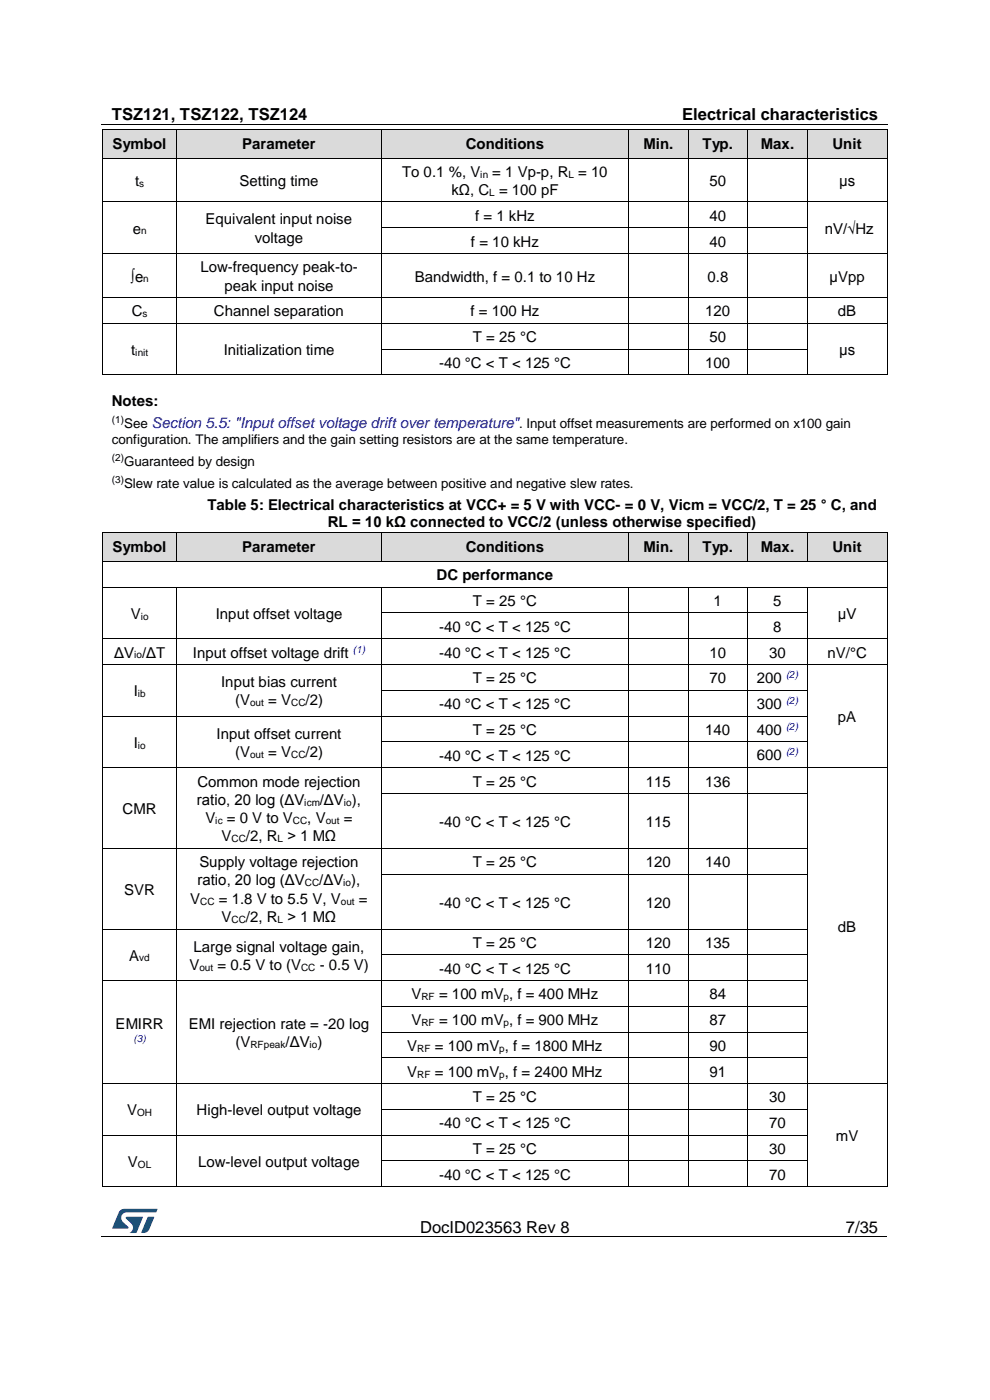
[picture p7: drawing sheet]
<svg xmlns="http://www.w3.org/2000/svg" width="210mm" height="297mm" viewBox="0 0 210 297" stroke-linecap="round" stroke-linejoin="round" font-family="sans-serif">
<path d="M21.5 26.5h166.7" fill="none" stroke="#000" stroke-width=".21"/>
<path d="M104.4 26.4h.2v.1h-.2z" fill="#000"/>
<g fill="#dadada">
<path d="M21.8 27.4h15.6v6h-15.6z" fill-rule="evenodd"/>
<path d="M37.5 27.4h43.4v6h-43.4z" fill-rule="evenodd"/>
<path d="M80.9 27.4h52.4v6h-52.4z" fill-rule="evenodd"/>
<path d="M133.4 27.4h12.6v6h-12.6z" fill-rule="evenodd"/>
<path d="M146 27.4h12.6v6h-12.6z" fill-rule="evenodd"/>
<path d="M158.6 27.4h12.6v6h-12.6z" fill-rule="evenodd"/>
<path d="M171.3 27.4h16.9v6h-16.9z" fill-rule="evenodd"/>
</g>
<g fill="#dadada">
<path d="M23.7 27.4h11.9v6h-11.9z"/>
<path d="M39.4 27.4h39.6v6h-39.6z"/>
<path d="M82.8 27.4h48.6v6h-48.6z"/>
<path d="M135.3 27.4h8.8v6h-8.8z"/>
<path d="M147.9 27.4h8.8v6h-8.8z"/>
<path d="M160.5 27.4h8.8v6h-8.8z"/>
<path d="M173.1 27.4h13.2v6h-13.2z"/>
</g>
<g fill="#000">
<path d="M21.7 33.4h.1v.2h-.1zM21.7 27.3l.1 .1zM21.8 33.4h.2v.2h-.2zM37.3 33.4h.2v.2h-.2zM37.4 27.3l.1 .1zM37.5 33.4h.2v.2h-.2zM80.8 33.4h.1v.2h-.1zM80.8 27.3l.1 .1zM80.9 33.4h.2v.2h-.2zM133.3 33.4h.1v.2h-.1zM133.3 27.3l.1 .1zM133.4 33.4h.2v.2h-.2z"/>
<path d="M145.9 33.4h.1v.2h-.1zM145.9 27.3l.1 .1zM146 33.4h.2v.2h-.2zM158.5 33.4h.2v.2h-.2zM158.5 27.3l.1 .1zM158.7 33.4h.1v.2h-.1zM171.2 33.4h.1v.2h-.1zM171.2 27.3l.1 .1zM171.3 33.4h.2v.2h-.2zM188.1 33.4h.2v.2h-.2zM188.2 27.3l.1 .1zM21.7 42.8h.1v.1h-.1z"/>
<path d="M21.7 48.3h.1v.1h-.1zM21.7 53.7h.1v.2h-.1zM37.3 42.8h.2v.1h-.2zM37.3 48.3h.2v.1h-.2zM37.3 53.7h.2v.2h-.2zM80.8 42.8h.1v.1h-.1zM80.8 48.3h.1v.1h-.1zM80.8 53.7h.1v.2h-.1zM133.3 42.8h.1v.1h-.1zM133.3 48.3h.1v.1h-.1zM133.3 53.7h.1v.2h-.1zM145.9 42.8h.1v.1h-.1z"/>
<path d="M145.9 48.3h.1v.1h-.1zM145.9 53.7h.1v.2h-.1zM158.5 42.8h.2v.1h-.2zM158.5 48.3h.2v.1h-.2zM158.5 53.7h.2v.2h-.2zM171.2 42.8h.1v.1h-.1zM171.2 48.3h.1v.1h-.1zM171.2 53.7h.1v.2h-.1zM188.1 42.8h.2v.1h-.2zM188.1 48.3h.2v.1h-.2zM188.1 53.7h.2v.2h-.2zM21.7 63.1h.1v.1h-.1z"/>
<path d="M21.7 68.5h.1v.2h-.1zM21.7 74h.1v.2h-.1zM21.7 79.5h.1v.1h-.1zM37.3 63.1h.2v.1h-.2zM37.3 68.5h.2v.2h-.2zM37.3 74h.2v.2h-.2zM37.3 79.5h.2v.1h-.2zM80.8 63.1h.1v.1h-.1zM80.8 68.5h.1v.2h-.1zM80.8 74h.1v.2h-.1zM80.8 79.5h.1v.1h-.1zM133.3 63.1h.1v.1h-.1z"/>
<path d="M133.3 68.5h.1v.2h-.1zM133.3 74h.1v.2h-.1zM133.3 79.5h.1v.1h-.1zM145.9 63.1h.1v.1h-.1zM145.9 68.5h.1v.2h-.1zM145.9 74h.1v.2h-.1zM145.9 79.5h.1v.1h-.1zM158.5 63.1h.2v.1h-.2zM158.5 68.5h.2v.2h-.2zM158.5 74h.2v.2h-.2zM158.5 79.5h.2v.1h-.2zM171.2 63.1h.1v.1h-.1z"/>
<path d="M171.2 68.5h.1v.2h-.1zM171.2 74h.1v.2h-.1zM171.2 79.5h.1v.1h-.1zM188.1 63.1h.2v.1h-.2zM188.1 68.5h.2v.2h-.2zM188.1 74h.2v.2h-.2zM188.1 79.5h.2v.1h-.2z"/>
</g>
<g fill="none" stroke="#000" stroke-width=".21">
<path d="M21.8 33.6v9.2M21.8 27.4v6M21.8 27.4h15.6M22 33.5h15.3M37.4 27.4v6M37.4 33.6v9.2M37.5 27.4h43.3M37.7 33.5h43.1M80.9 33.6v9.2M80.9 27.4v6M80.9 27.4h52.4M81.1 33.5h52.2"/>
<path d="M133.3 27.4v6M133.4 33.6v9.2M133.4 27.4h12.5M133.6 33.5h12.3M146 33.6v9.2M146 27.4v6M146 27.4h12.5M146.2 33.5h12.3M158.6 27.4v6M158.6 33.6v9.2M158.6 27.4h12.6M158.8 33.5h12.4"/>
<path d="M171.2 27.4v6M171.2 33.6v9.2M171.3 27.4h16.9M171.5 33.5h16.6M188.2 27.4v6M188.2 33.6v9.2M21.8 42.9v5.4M21.8 48.4v5.3M21.8 53.9v9.2M21.8 42.8h15.5M21.8 53.8h15.5M37.4 42.9v5.4"/>
<path d="M37.4 48.4v5.3M37.4 53.9v9.2M37.5 42.8h43.3M37.5 53.8h43.3M80.9 42.9v5.4M80.9 48.4v5.3M80.9 53.9v9.2M80.9 42.8h52.4M80.9 48.3h52.4M80.9 53.8h52.4M133.4 42.9v5.4M133.4 48.4v5.3"/>
<path d="M133.4 53.9v9.2M133.4 42.8h12.5M133.4 48.3h12.5M133.4 53.8h12.5M146 42.9v5.4M146 48.4v5.3M146 53.9v9.2M146 42.8h12.5M146 48.3h12.5M146 53.8h12.5M158.6 42.9v5.4M158.6 48.4v5.3"/>
<path d="M158.6 53.9v9.2M158.7 42.8h12.5M158.7 48.3h12.5M158.7 53.8h12.5M171.2 42.9v5.4M171.2 48.4v5.3M171.2 53.9v9.2M171.3 42.8h16.8M171.3 53.8h16.8M188.2 42.9v5.4M188.2 48.4v5.3M188.2 53.9v9.2"/>
<path d="M21.8 63.2v5.3M21.8 68.7v5.3M21.8 74.2v5.3M21.8 63.2h15.5M21.8 68.6h15.5M21.8 79.5h15.5M37.4 63.2v5.3M37.4 68.7v5.3M37.4 74.2v5.3M37.5 63.2h43.3M37.5 68.6h43.3M37.5 79.5h43.3"/>
<path d="M80.9 63.2v5.3M80.9 68.7v5.3M80.9 74.2v5.3M80.9 63.2h52.4M80.9 68.6h52.4M80.9 74.1h52.4M80.9 79.5h52.4M133.4 63.2v5.3M133.4 68.7v5.3M133.4 74.2v5.3M133.4 63.2h12.5M133.4 68.6h12.5"/>
<path d="M133.4 74.1h12.5M133.4 79.5h12.5M146 63.2v5.3M146 68.7v5.3M146 74.2v5.3M146 63.2h12.5M146 68.6h12.5M146 74.1h12.5M146 79.5h12.5M158.6 63.2v5.3M158.6 68.7v5.3M158.6 74.2v5.3"/>
<path d="M158.7 63.2h12.5M158.7 68.6h12.5M158.7 74.1h12.5M158.7 79.5h12.5M171.2 63.2v5.3M171.2 68.7v5.3M171.2 74.2v5.3M171.3 63.2h16.8M171.3 68.6h16.8M171.3 79.5h16.8M188.2 63.2v5.3M188.2 68.7v5.3"/>
<path d="M188.2 74.2v5.3"/>
</g>
<g fill="#dadada">
<path d="M21.8 113h15.6v6h-15.6z" fill-rule="evenodd"/>
<path d="M37.5 113h43.4v6h-43.4z" fill-rule="evenodd"/>
<path d="M80.9 113h52.4v6h-52.4z" fill-rule="evenodd"/>
<path d="M133.4 113h12.6v6h-12.6z" fill-rule="evenodd"/>
<path d="M146 113h12.6v6h-12.6z" fill-rule="evenodd"/>
<path d="M158.6 113h12.6v6h-12.6z" fill-rule="evenodd"/>
<path d="M171.3 113h16.9v6h-16.9z" fill-rule="evenodd"/>
</g>
<g fill="#dadada">
<path d="M23.7 113h11.9v6h-11.9z"/>
<path d="M39.4 113h39.6v6h-39.6z"/>
<path d="M82.8 113h48.6v6h-48.6z"/>
<path d="M135.3 113h8.8v6h-8.8z"/>
<path d="M147.9 113h8.8v6h-8.8z"/>
<path d="M160.5 113h8.8v6h-8.8z"/>
<path d="M173.1 113h13.2v6h-13.2z"/>
</g>
<g fill="#000">
<path d="M21.7 119h.1v.2h-.1zM21.7 112.9l.1 .1zM21.8 119h.2v.2h-.2zM37.4 112.9l.1 .1zM37.4 119h.2v.2h-.2zM80.8 112.9l.1 .1zM80.8 119h.2v.2h-.2zM133.3 112.9l.1 .1zM133.3 119h.2v.2h-.2zM145.9 112.9l.1 .1zM145.9 119h.2v.2h-.2zM158.5 112.9l.1 .1z"/>
<path d="M158.5 119h.2v.2h-.2zM171.2 112.9l.1 .1zM171.2 119h.2v.2h-.2zM188.1 119h.2v.2h-.2zM188.2 112.9l.1 .1zM21.7 124.5h.1v.2h-.1zM21.7 130h.1v.1h-.1zM21.7 135.5h.1v.1h-.1zM37.3 124.5h.2v.2h-.2zM37.3 130h.2v.1h-.2zM37.3 135.5h.2v.1h-.2zM80.8 124.5h.1v.2h-.1z"/>
<path d="M80.8 130h.1v.1h-.1zM80.8 135.5h.1v.1h-.1zM133.3 124.5h.1v.2h-.1zM133.3 130h.1v.1h-.1zM133.3 135.5h.1v.1h-.1zM145.9 124.5h.1v.2h-.1zM145.9 130h.1v.1h-.1zM145.9 135.5h.1v.1h-.1zM158.5 124.5h.2v.2h-.2zM158.5 130h.2v.1h-.2zM158.5 135.5h.2v.1h-.2zM171.2 124.5h.1v.2h-.1z"/>
<path d="M171.2 130h.1v.1h-.1zM171.2 135.5h.1v.1h-.1zM188.1 124.5h.2v.2h-.2zM188.1 130h.2v.1h-.2zM188.1 135.5h.2v.1h-.2zM21.7 140.9h.1v.2h-.1zM21.7 146.4h.1v.2h-.1zM21.7 151.8h.1v.2h-.1zM21.7 157.3h.1v.2h-.1zM37.3 140.9h.2v.2h-.2zM37.3 146.4h.2v.2h-.2zM37.3 151.8h.2v.2h-.2z"/>
<path d="M37.3 157.3h.2v.2h-.2zM80.8 140.9h.1v.2h-.1zM80.8 146.4h.1v.2h-.1zM80.8 151.8h.1v.2h-.1zM80.8 157.3h.1v.2h-.1zM133.3 140.9h.1v.2h-.1zM133.3 146.4h.1v.2h-.1zM133.3 151.8h.1v.2h-.1zM133.3 157.3h.1v.2h-.1zM145.9 140.9h.1v.2h-.1zM145.9 146.4h.1v.2h-.1zM145.9 151.8h.1v.2h-.1z"/>
<path d="M145.9 157.3h.1v.2h-.1zM158.5 140.9h.2v.2h-.2zM158.5 146.4h.2v.2h-.2zM158.5 151.8h.2v.2h-.2zM158.5 157.3h.2v.2h-.2zM171.2 140.9h.1v.2h-.1zM171.2 146.4h.1v.2h-.1zM171.2 151.8h.1v.2h-.1zM171.2 157.3h.1v.2h-.1zM188.1 140.9h.2v.2h-.2zM188.1 146.4h.2v.2h-.2zM188.1 151.8h.2v.2h-.2z"/>
<path d="M188.1 157.3h.2v.2h-.2zM21.7 162.8h.1v.1h-.1zM21.7 168.3h.1v.1h-.1zM37.3 162.8h.2v.1h-.2zM37.3 168.3h.2v.1h-.2zM80.8 162.8h.1v.1h-.1zM80.8 168.3h.1v.1h-.1zM133.3 162.8h.1v.1h-.1zM133.3 168.3h.1v.1h-.1zM145.9 162.8h.1v.1h-.1zM145.9 168.3h.1v.1h-.1zM158.5 162.8h.2v.1h-.2z"/>
<path d="M158.5 168.3h.2v.1h-.2zM171.2 162.8h.1v.1h-.1zM171.2 168.3h.1v.1h-.1zM188.1 162.8h.2v.1h-.2zM188.1 168.3h.2v.1h-.2zM21.7 179.9h.1v.2h-.1zM21.7 185.4h.1v.1h-.1zM21.7 197h.1v.2h-.1zM37.3 179.9h.2v.2h-.2zM37.3 185.4h.2v.1h-.2zM37.3 197h.2v.2h-.2zM80.8 179.9h.1v.2h-.1z"/>
<path d="M80.8 185.4h.1v.1h-.1zM80.8 197h.1v.2h-.1zM133.3 179.9h.1v.2h-.1zM133.3 185.4h.1v.1h-.1zM133.3 197h.1v.2h-.1zM145.9 179.9h.1v.2h-.1zM145.9 185.4h.1v.1h-.1zM145.9 197h.1v.2h-.1zM158.5 179.9h.2v.2h-.2zM158.5 185.4h.2v.1h-.2zM158.5 197h.2v.2h-.2zM171.2 179.9h.1v.2h-.1z"/>
<path d="M171.2 185.4h.1v.1h-.1zM171.2 197h.1v.2h-.1zM188.1 179.9h.2v.2h-.2zM188.1 185.4h.2v.1h-.2zM188.1 197h.2v.2h-.2zM21.7 202.5h.1v.1h-.1zM21.7 207.9h.1v.2h-.1zM21.7 213.4h.1v.2h-.1zM21.7 218.9h.1v.1h-.1zM37.3 202.5h.2v.1h-.2zM37.3 207.9h.2v.2h-.2zM37.3 213.4h.2v.2h-.2z"/>
<path d="M37.3 218.9h.2v.1h-.2zM80.8 202.5h.1v.1h-.1zM80.8 207.9h.1v.2h-.1zM80.8 213.4h.1v.2h-.1zM80.8 218.9h.1v.1h-.1zM133.3 202.5h.1v.1h-.1zM133.3 207.9h.1v.2h-.1zM133.3 213.4h.1v.2h-.1zM133.3 218.9h.1v.1h-.1zM145.9 202.5h.1v.1h-.1zM145.9 207.9h.1v.2h-.1zM145.9 213.4h.1v.2h-.1z"/>
<path d="M145.9 218.9h.1v.1h-.1zM158.5 202.5h.2v.1h-.2zM158.5 207.9h.2v.2h-.2zM158.5 213.4h.2v.2h-.2zM158.5 218.9h.2v.1h-.2zM171.2 202.5h.1v.1h-.1zM171.2 207.9h.1v.2h-.1zM171.2 213.4h.1v.2h-.1zM171.2 218.9h.1v.1h-.1zM188.1 202.5h.2v.1h-.2zM188.1 207.9h.2v.2h-.2zM188.1 213.4h.2v.2h-.2z"/>
<path d="M188.1 218.9h.2v.1h-.2zM21.7 224.4h.1v.1h-.1zM21.7 229.8h.1v.2h-.1zM21.7 235.3h.1v.2h-.1zM37.3 224.4h.2v.1h-.2zM37.3 229.8h.2v.2h-.2zM37.3 235.3h.2v.2h-.2zM80.8 224.4h.1v.1h-.1zM80.8 229.8h.1v.2h-.1zM80.8 235.3h.1v.2h-.1zM133.3 224.4h.1v.1h-.1zM133.3 229.8h.1v.2h-.1z"/>
<path d="M133.3 235.3h.1v.2h-.1zM145.9 224.4h.1v.1h-.1zM145.9 229.8h.1v.2h-.1zM145.9 235.3h.1v.2h-.1zM158.5 224.4h.2v.1h-.2zM158.5 229.8h.2v.2h-.2zM158.5 235.3h.2v.2h-.2zM171.2 224.4h.1v.1h-.1zM171.2 229.8h.1v.2h-.1zM171.2 235.3h.1v.2h-.1zM188.1 224.4h.2v.1h-.2zM188.1 229.8h.2v.2h-.2z"/>
<path d="M188.1 235.3h.2v.2h-.2zM21.7 240.7h.1v.2h-.1zM21.7 246.2h.1v.2h-.1zM21.7 251.7h.1v.2h-.1zM37.3 240.7h.2v.2h-.2zM37.3 246.2h.2v.2h-.2zM37.3 251.7h.2v.2h-.2zM80.8 240.7h.1v.2h-.1zM80.8 246.2h.1v.2h-.1zM80.8 251.7h.1v.2h-.1zM133.3 240.7h.1v.2h-.1zM133.3 246.2h.1v.2h-.1z"/>
<path d="M133.3 251.7h.1v.2h-.1zM145.9 240.7h.1v.2h-.1zM145.9 246.2h.1v.2h-.1zM145.9 251.7h.1v.2h-.1zM158.5 240.7h.2v.2h-.2zM158.5 246.2h.2v.2h-.2zM158.5 251.7h.2v.2h-.2zM171.2 240.7h.1v.2h-.1zM171.2 246.2h.1v.2h-.1zM171.2 251.7h.1v.2h-.1zM188.1 240.7h.2v.2h-.2zM188.1 246.2h.2v.2h-.2z"/>
<path d="M188.1 251.7h.2v.2h-.2zM61.6 262.3h.1v.2h-.1zM148 262.3h.1v.2h-.1z"/>
</g>
<g fill="none" stroke="#000" stroke-width=".21">
<path d="M21.8 119.2v5.3M21.8 113v6M21.8 113h15.6M22 119.1h15.4M37.4 113v6M37.5 113h43.3M37.5 119.1h43.3M80.9 113v6M80.9 113h52.4M81 119.1h52.3M133.3 113v6M133.4 113h12.5"/>
<path d="M133.5 119.1h12.4M146 113v6M146 113h12.5M146.1 119.1h12.4M158.6 113v6M158.6 113h12.6M158.7 119.1h12.5M171.2 113v6M171.3 113h16.9M171.4 119.1h16.7M188.2 113v6M188.2 119.2v5.3"/>
<path d="M21.8 124.7v5.3M21.8 130.1v5.4M21.8 135.6v5.3M21.8 124.6h15.5M21.8 135.6h15.5M37.4 124.7v5.3M37.4 130.1v5.4M37.4 135.6v5.3M37.5 124.6h43.3M37.5 135.6h43.3M80.9 124.7v5.3M80.9 130.1v5.4"/>
<path d="M80.9 135.6v5.3M80.9 124.6h52.4M80.9 130h52.4M80.9 135.6h52.4M133.4 124.7v5.3M133.4 130.1v5.4M133.4 135.6v5.3M133.4 124.6h12.5M133.4 130h12.5M133.4 135.6h12.5M146 124.7v5.3M146 130.1v5.4"/>
<path d="M146 135.6v5.3M146 124.6h12.5M146 130h12.5M146 135.6h12.5M158.6 124.7v5.3M158.6 130.1v5.4M158.6 135.6v5.3M158.7 124.6h12.5M158.7 130h12.5M158.7 135.6h12.5M171.2 124.7v5.3M171.2 130.1v5.4"/>
<path d="M171.2 135.6v5.3M171.3 124.6h16.8M171.3 135.6h16.8M188.2 124.7v5.3M188.2 130.1v5.4M188.2 135.6v5.3M21.8 141.1v5.3M21.8 146.6v5.2M21.8 152v5.3M21.8 157.5v5.3M21.8 141h15.5M21.8 151.9h15.5"/>
<path d="M37.4 141.1v5.3M37.4 146.6v5.2M37.4 152v5.3M37.4 157.5v5.3M37.5 141h43.3M37.5 151.9h43.3M80.9 141.1v5.3M80.9 146.6v5.2M80.9 152v5.3M80.9 157.5v5.3M80.9 141h52.4M80.9 146.5h52.4"/>
<path d="M80.9 151.9h52.4M80.9 157.4h52.4M133.4 141.1v5.3M133.4 146.6v5.2M133.4 152v5.3M133.4 157.5v5.3M133.4 141h12.5M133.4 146.5h12.5M133.4 151.9h12.5M133.4 157.4h12.5M146 141.1v5.3M146 146.6v5.2"/>
<path d="M146 152v5.3M146 157.5v5.3M146 141h12.5M146 146.5h12.5M146 151.9h12.5M146 157.4h12.5M158.6 141.1v5.3M158.6 146.6v5.2M158.6 152v5.3M158.6 157.5v5.3M158.7 141h12.5M158.7 146.5h12.5"/>
<path d="M158.7 151.9h12.5M158.7 157.4h12.5M171.2 141.1v5.3M171.2 146.6v5.2M171.2 152v5.3M171.2 157.5v5.3M171.3 141h16.8M188.2 141.1v5.3M188.2 146.6v5.2M188.2 152v5.3M188.2 157.5v5.3M21.8 162.9v5.4"/>
<path d="M21.8 168.4v11.5M21.8 162.9h15.5M37.4 162.9v5.4M37.4 168.4v11.5M37.5 162.9h43.3M80.9 162.9v5.4M80.9 168.4v11.5M80.9 162.9h52.4M80.9 168.4h52.4M133.4 162.9v5.4M133.4 168.4v11.5M133.4 162.9h12.5"/>
<path d="M133.4 168.4h12.5M146 162.9v5.4M146 168.4v11.5M146 162.9h12.5M146 168.4h12.5M158.6 162.9v5.4M158.6 168.4v11.5M158.7 162.9h12.5M158.7 168.4h12.5M171.2 162.9v5.4M171.2 168.4v11.5M171.3 162.9h16.8"/>
<path d="M188.2 162.9v5.4M188.2 168.4v11.5M21.8 180.1v5.3M21.8 185.5v11.5M21.8 197.2v5.3M21.8 180h15.5M21.8 197.1h15.5M37.4 180.1v5.3M37.4 185.5v11.5M37.4 197.2v5.3M37.5 180h43.3M37.5 197.1h43.3"/>
<path d="M80.9 180.1v5.3M80.9 185.5v11.5M80.9 197.2v5.3M80.9 180h52.4M80.9 185.5h52.4M80.9 197.1h52.4M133.4 180.1v5.3M133.4 185.5v11.5M133.4 197.2v5.3M133.4 180h12.5M133.4 185.5h12.5M133.4 197.1h12.5"/>
<path d="M146 180.1v5.3M146 185.5v11.5M146 197.2v5.3M146 180h12.5M146 185.5h12.5M146 197.1h12.5M158.6 180.1v5.3M158.6 185.5v11.5M158.6 197.2v5.3M158.7 180h12.5M158.7 185.5h12.5M158.7 197.1h12.5"/>
<path d="M171.2 180.1v5.3M171.2 185.5v11.5M171.2 197.2v5.3M188.2 180.1v5.3M188.2 185.5v11.5M188.2 197.2v5.3M21.8 202.6v5.3M21.8 208.1v5.3M21.8 213.6v5.3M21.8 219v5.4M21.8 208h15.5M37.4 202.6v5.3"/>
<path d="M37.4 208.1v5.3M37.4 213.6v5.3M37.4 219v5.4M37.5 208h43.3M80.9 202.6v5.3M80.9 208.1v5.3M80.9 213.6v5.3M80.9 219v5.4M80.9 202.6h52.4M80.9 208h52.4M80.9 213.5h52.4M80.9 218.9h52.4"/>
<path d="M133.4 202.6v5.3M133.4 208.1v5.3M133.4 213.6v5.3M133.4 219v5.4M133.4 202.6h12.5M133.4 208h12.5M133.4 213.5h12.5M133.4 218.9h12.5M146 202.6v5.3M146 208.1v5.3M146 213.6v5.3M146 219v5.4"/>
<path d="M146 202.6h12.5M146 208h12.5M146 213.5h12.5M146 218.9h12.5M158.6 202.6v5.3M158.6 208.1v5.3M158.6 213.6v5.3M158.6 219v5.4M158.7 202.6h12.5M158.7 208h12.5M158.7 213.5h12.5M158.7 218.9h12.5"/>
<path d="M171.2 202.6v5.3M171.2 208.1v5.3M171.2 213.6v5.3M171.2 219v5.4M188.2 202.6v5.3M188.2 208.1v5.3M188.2 213.6v5.3M188.2 219v5.4M21.8 224.5v5.3M21.8 230v5.3M21.8 235.5v5.2M21.8 229.9h15.5"/>
<path d="M37.4 224.5v5.3M37.4 230v5.3M37.4 235.5v5.2M37.5 229.9h43.3M80.9 224.5v5.3M80.9 230v5.3M80.9 235.5v5.2M80.9 224.5h52.4M80.9 229.9h52.4M80.9 235.4h52.4M133.4 224.5v5.3M133.4 230v5.3"/>
<path d="M133.4 235.5v5.2M133.4 224.5h12.5M133.4 229.9h12.5M133.4 235.4h12.5M146 224.5v5.3M146 230v5.3M146 235.5v5.2M146 224.5h12.5M146 229.9h12.5M146 235.4h12.5M158.6 224.5v5.3M158.6 230v5.3"/>
<path d="M158.6 235.5v5.2M158.7 224.5h12.5M158.7 229.9h12.5M158.7 235.4h12.5M171.2 224.5v5.3M171.2 230v5.3M171.2 235.5v5.2M171.3 229.9h16.8M188.2 224.5v5.3M188.2 230v5.3M188.2 235.5v5.2M21.8 240.9v5.3"/>
<path d="M21.8 246.4v5.3M21.8 240.8h15.5M21.8 251.8h15.5M37.4 240.9v5.3M37.4 246.4v5.3M37.5 240.8h43.3M37.5 251.8h43.3M80.9 240.9v5.3M80.9 246.4v5.3M80.9 240.8h52.4M80.9 246.3h52.4M80.9 251.8h52.4"/>
<path d="M133.4 240.9v5.3M133.4 246.4v5.3M133.4 240.8h12.5M133.4 246.3h12.5M133.4 251.8h12.5M146 240.9v5.3M146 246.4v5.3M146 240.8h12.5M146 246.3h12.5M146 251.8h12.5M158.6 240.9v5.3M158.6 246.4v5.3"/>
<path d="M158.7 240.8h12.5M158.7 246.3h12.5M158.7 251.8h12.5M171.2 240.9v5.3M171.2 246.4v5.3M171.3 251.8h16.8M188.2 240.9v5.3M188.2 246.4v5.3M21.5 262.4h166.7"/>
</g>
<g fill="#005288">
<path d="M25.4 256.9l.6-.4h.4h7l-.3 .7h-6.2a1.18 1.18 0 0 0-1.1 .7 1.18 1.18 0 0 0 .2 1.3l1.2 1.1v.3h-3.4z"/>
<path d="M31.4 258.2h1.3l-1 2.6a1.31 1.31 0 0 1-1.7 .7z"/>
<path d="M26.7 258.2h3.6l-1.4 3.4h-1.4a1.29 1.29 0 0 0 .4-2l-1.2-1.1z"/>
</g>
<g font-size="3.5">
<text x="23.7" y="25.5">TSZ121, TSZ122, TSZ124</text>
<text x="144.7" y="25.5">Electrical characteristics</text>
<text x="89.1" y="261.5">DocID023563 Rev 8</text>
<text x="179.5" y="261.5">7/35</text>
</g>
<g font-size="3.2">
<text x="23.9" y="31.6">Symbol</text>
<text x="51.4" y="31.6">Parameter</text>
<text x="98.8" y="31.6">Conditions</text>
<text x="136.5" y="31.6">Min.</text>
<text x="149" y="31.6">Typ.</text>
<text x="161.4" y="31.6">Max.</text>
<text x="176.6" y="31.6">Unit</text>
<text x="28.7" y="39.5">t</text>
<text x="50.8" y="39.5">Setting time</text>
<text x="85.3" y="37.5">To 0.1 %, V</text>
<text x="95.8" y="41.4">kΩ, C = 100 pF</text>
<text x="104.4" y="37.5">= 1 Vp-p, R = 10</text>
<text x="150.5" y="39.5">50</text>
<text x="178" y="39.5">μs</text>
<text x="43.6" y="47.6">Equivalent input noise</text>
<text x="100.8" y="46.9">f = 1 kHz</text>
<text x="150.5" y="46.9">40</text>
<text x="28.2" y="49.6">e</text>
<text x="54.1" y="51.5">voltage</text>
<text x="99.9" y="52.3">f = 10 kHz</text>
<text x="150.5" y="52.3">40</text>
<text x="175" y="49.6">nV/√Hz</text>
<text x="27.7" y="59.7">∫e</text>
<text x="42.5" y="57.8">Low-frequency peak-to-</text>
<text x="88" y="59.7">Bandwidth, f = 0.1 to 10 Hz</text>
<text x="150.1" y="59.7">0.8</text>
<text x="176" y="59.7">µVpp</text>
<text x="47.6" y="61.6">peak input noise</text>
<text x="27.9" y="67.1">C</text>
<text x="45.4" y="67.1">Channel separation</text>
<text x="99.8" y="67.1">f = 100 Hz</text>
<text x="149.6" y="67.1">120</text>
<text x="177.8" y="67.1">dB</text>
<text x="27.8" y="75.3">t</text>
<text x="47.5" y="75.3">Initialization time</text>
<text x="100.3" y="72.6">T = 25 °C</text>
<text x="150.5" y="72.6">50</text>
<text x="178" y="75.3">μs</text>
<text x="93.1" y="78.1">-40 °C &lt; T &lt; 125 °C</text>
<text x="149.6" y="78.1">100</text>
<text x="23.7" y="86.1">Notes:</text>
<text x="44" y="108.2">Table 5: Electrical characteristics at VCC+ = 5 V with VCC- = 0 V, Vicm = VCC/2, T = 25 ° C, and</text>
<text x="69.6" y="111.8">RL = 10 kΩ connected to VCC/2 (unless otherwise specified)</text>
<text x="23.9" y="117.2">Symbol</text>
<text x="51.4" y="117.2">Parameter</text>
<text x="98.8" y="117.2">Conditions</text>
<text x="136.5" y="117.2">Min.</text>
<text x="149" y="117.2">Typ.</text>
<text x="161.4" y="117.2">Max.</text>
<text x="176.6" y="117.2">Unit</text>
<text x="92.6" y="123">DC performance</text>
<text x="27.7" y="131.3">V</text>
<text x="45.8" y="131.3">Input offset voltage</text>
<text x="100.3" y="128.6">T = 25 °C</text>
<text x="151.4" y="128.6">1</text>
<text x="164" y="128.6">5</text>
<text x="177.8" y="131.3">μV</text>
<text x="93.1" y="134.1">-40 °C &lt; T &lt; 125 °C</text>
<text x="164" y="134.1">8</text>
<text x="24.2" y="139.5">ΔV /ΔT</text>
<text x="40.9" y="139.5">Input offset voltage drift</text>
<text x="93.1" y="139.5">-40 °C &lt; T &lt; 125 °C</text>
<text x="150.5" y="139.5">10</text>
<text x="163.2" y="139.5">30</text>
<text x="175.6" y="139.5">nV/°C</text>
<text x="28.4" y="147.7">I</text>
<text x="46.9" y="145.8">Input bias current</text>
<text x="49.9" y="149.6">(V</text>
<text x="56.9" y="149.6">= V</text>
<text x="64.8" y="149.6">/2)</text>
<text x="100.3" y="145">T = 25 °C</text>
<text x="150.5" y="145">70</text>
<text x="160.5" y="145">200</text>
<text x="93.1" y="150.5">-40 °C &lt; T &lt; 125 °C</text>
<text x="100.3" y="155.9">T = 25 °C</text>
<text x="149.6" y="155.9">140</text>
<text x="160.5" y="155.9">400</text>
<text x="160.5" y="150.4">300</text>
<text x="177.8" y="153.2">pA</text>
<text x="28.4" y="158.7">I</text>
<text x="45.9" y="156.7">Input offset current</text>
<text x="49.9" y="160.6">(V</text>
<text x="56.9" y="160.6">= V</text>
<text x="64.8" y="160.6">/2)</text>
<text x="93.1" y="161.4">-40 °C &lt; T &lt; 125 °C</text>
<text x="160.5" y="161.3">600</text>
<text x="41.9" y="166.9">Common mode rejection</text>
<text x="100.3" y="166.9">T = 25 °C</text>
<text x="137" y="166.9">115</text>
<text x="149.6" y="166.9">136</text>
<text x="26" y="172.7">CMR</text>
<text x="41.8" y="170.7">ratio, 20 log (ΔV</text>
<text x="67.8" y="170.7">/ΔV ),</text>
<text x="43.6" y="174.6">V</text>
<text x="47" y="178.5">V</text>
<text x="48.1" y="174.6">= 0 V to V</text>
<text x="52.2" y="178.5">/2, R &gt; 1 MΩ</text>
<text x="65.2" y="174.6">, V</text>
<text x="72.9" y="174.6">=</text>
<text x="93.1" y="175.4">-40 °C &lt; T &lt; 125 °C</text>
<text x="137" y="175.4">115</text>
<text x="42.3" y="184">Supply voltage rejection</text>
<text x="100.3" y="184">T = 25 °C</text>
<text x="137" y="184">120</text>
<text x="149.6" y="184">140</text>
<text x="26.4" y="189.8">SVR</text>
<text x="40.3" y="191.7">V</text>
<text x="41.9" y="187.8">ratio, 20 log (ΔV</text>
<text x="46.4" y="191.7">= 1.8 V to 5.5 V, V</text>
<text x="67.7" y="187.8">/ΔV ),</text>
<text x="76.1" y="191.7">=</text>
<text x="47" y="195.6">V</text>
<text x="52.2" y="195.6">/2, R &gt; 1 MΩ</text>
<text x="93.1" y="192.5">-40 °C &lt; T &lt; 125 °C</text>
<text x="137" y="192.5">120</text>
<text x="177.8" y="197.7">dB</text>
<text x="27.4" y="203.8">A</text>
<text x="41.1" y="201.9">Large signal voltage gain,</text>
<text x="100.3" y="201.1">T = 25 °C</text>
<text x="137" y="201.1">120</text>
<text x="149.6" y="201.1">135</text>
<text x="40.2" y="205.7">V</text>
<text x="46.1" y="205.7">= 0.5 V to (V</text>
<text x="67.8" y="205.7">- 0.5 V)</text>
<text x="93.1" y="206.5">-40 °C &lt; T &lt; 125 °C</text>
<text x="137" y="206.5">110</text>
<text x="87.3" y="212">V</text>
<text x="93.1" y="212">= 100 mV , f = 400 MHz</text>
<text x="150.5" y="212">84</text>
<text x="24.5" y="218.3">EMIRR</text>
<text x="40" y="218.3">EMI rejection rate = -20 log</text>
<text x="87.3" y="217.5">V</text>
<text x="93.1" y="217.5">= 100 mV , f = 900 MHz</text>
<text x="150.5" y="217.5">87</text>
<text x="50" y="222.1">(V</text>
<text x="60.6" y="222.1">/ΔV )</text>
<text x="86.4" y="223">V</text>
<text x="92.2" y="223">= 100 mV , f = 1800 MHz</text>
<text x="150.5" y="223">90</text>
<text x="86.4" y="228.4">V</text>
<text x="92.2" y="228.4">= 100 mV , f = 2400 MHz</text>
<text x="100.3" y="233.9">T = 25 °C</text>
<text x="150.5" y="228.4">91</text>
<text x="163.2" y="233.9">30</text>
<text x="27" y="236.6">V</text>
<text x="41.7" y="236.6">High-level output voltage</text>
<text x="93.1" y="239.4">-40 °C &lt; T &lt; 125 °C</text>
<text x="163.2" y="239.4">70</text>
<text x="100.3" y="244.8">T = 25 °C</text>
<text x="163.2" y="244.8">30</text>
<text x="177.3" y="242.1">mV</text>
<text x="27.1" y="247.6">V</text>
<text x="42" y="247.6">Low-level output voltage</text>
<text x="93.1" y="250.3">-40 °C &lt; T &lt; 125 °C</text>
<text x="163.2" y="250.3">70</text>
</g>
<g font-size="2.8">
<text x="23.7" y="94.1">configuration. The amplifiers and the gain setting resistors are at the same temperature.</text>
<text x="26.3" y="90.8">See Section 5.5: &quot;Input offset voltage drift over temperature&quot;. Input offset measurements are performed on x100 gain</text>
<text x="26.3" y="98.8">Guaranteed by design</text>
<text x="26.3" y="103.5">Slew rate value is calculated as the average between positive and negative slew rates.</text>
</g>
<g font-size="2.1">
<text x="29.5" y="39.6">s</text>
<text x="101.9" y="37.7">in</text>
<text x="103.8" y="41.5">L</text>
<text x="120.6" y="37.7">L</text>
<text x="29.9" y="49.7">n</text>
<text x="30.4" y="59.9">n</text>
<text x="30.2" y="67.3">s</text>
<text x="28.7" y="75.5">init</text>
<text x="23.7" y="89.8">(1)</text>
<text x="23.7" y="97.8">(2)</text>
<text x="23.7" y="102.5">(3)</text>
<text x="29.8" y="131.5">io</text>
<text x="28.4" y="139.7">io</text>
<text x="29.3" y="147.9">ib</text>
<text x="53" y="149.8">out</text>
<text x="61.8" y="149.8">CC</text>
<text x="29.3" y="158.8">io</text>
<text x="53" y="160.7">out</text>
<text x="61.8" y="160.7">CC</text>
<text x="64.6" y="170.9">icm</text>
<text x="72.9" y="170.9">io</text>
<text x="45.7" y="174.8">ic</text>
<text x="49.1" y="178.6">CC</text>
<text x="58.9" y="178.6">L</text>
<text x="62.1" y="174.8">CC</text>
<text x="69.1" y="174.8">out</text>
<text x="42.5" y="191.9">CC</text>
<text x="64.7" y="188">CC</text>
<text x="72.3" y="191.9">out</text>
<text x="72.8" y="188">io</text>
<text x="49.1" y="195.7">CC</text>
<text x="58.9" y="195.7">L</text>
<text x="29.5" y="204">vd</text>
<text x="42.3" y="205.9">out</text>
<text x="63.9" y="205.9">CC</text>
<text x="89.4" y="212.2">RF</text>
<text x="106.8" y="212.2">p</text>
<text x="89.4" y="217.6">RF</text>
<text x="106.8" y="217.6">p</text>
<text x="53.1" y="222.3">RFpeak</text>
<text x="65.7" y="222.3">io</text>
<text x="88.5" y="223.1">RF</text>
<text x="105.9" y="223.1">p</text>
<text x="88.5" y="228.6">RF</text>
<text x="105.9" y="228.6">p</text>
<text x="29.1" y="236.8">OH</text>
<text x="29.3" y="247.7">OL</text>
</g>
<g font-size="2.1" fill="#00f">
<text x="74.8" y="138.4">(1)</text>
<text x="166.8" y="143.9">(2)</text>
<text x="166.8" y="149.4">(2)</text>
<text x="166.8" y="154.8">(2)</text>
<text x="166.8" y="160.3">(2)</text>
<text x="28.3" y="221">(3)</text>
</g>
</svg>
